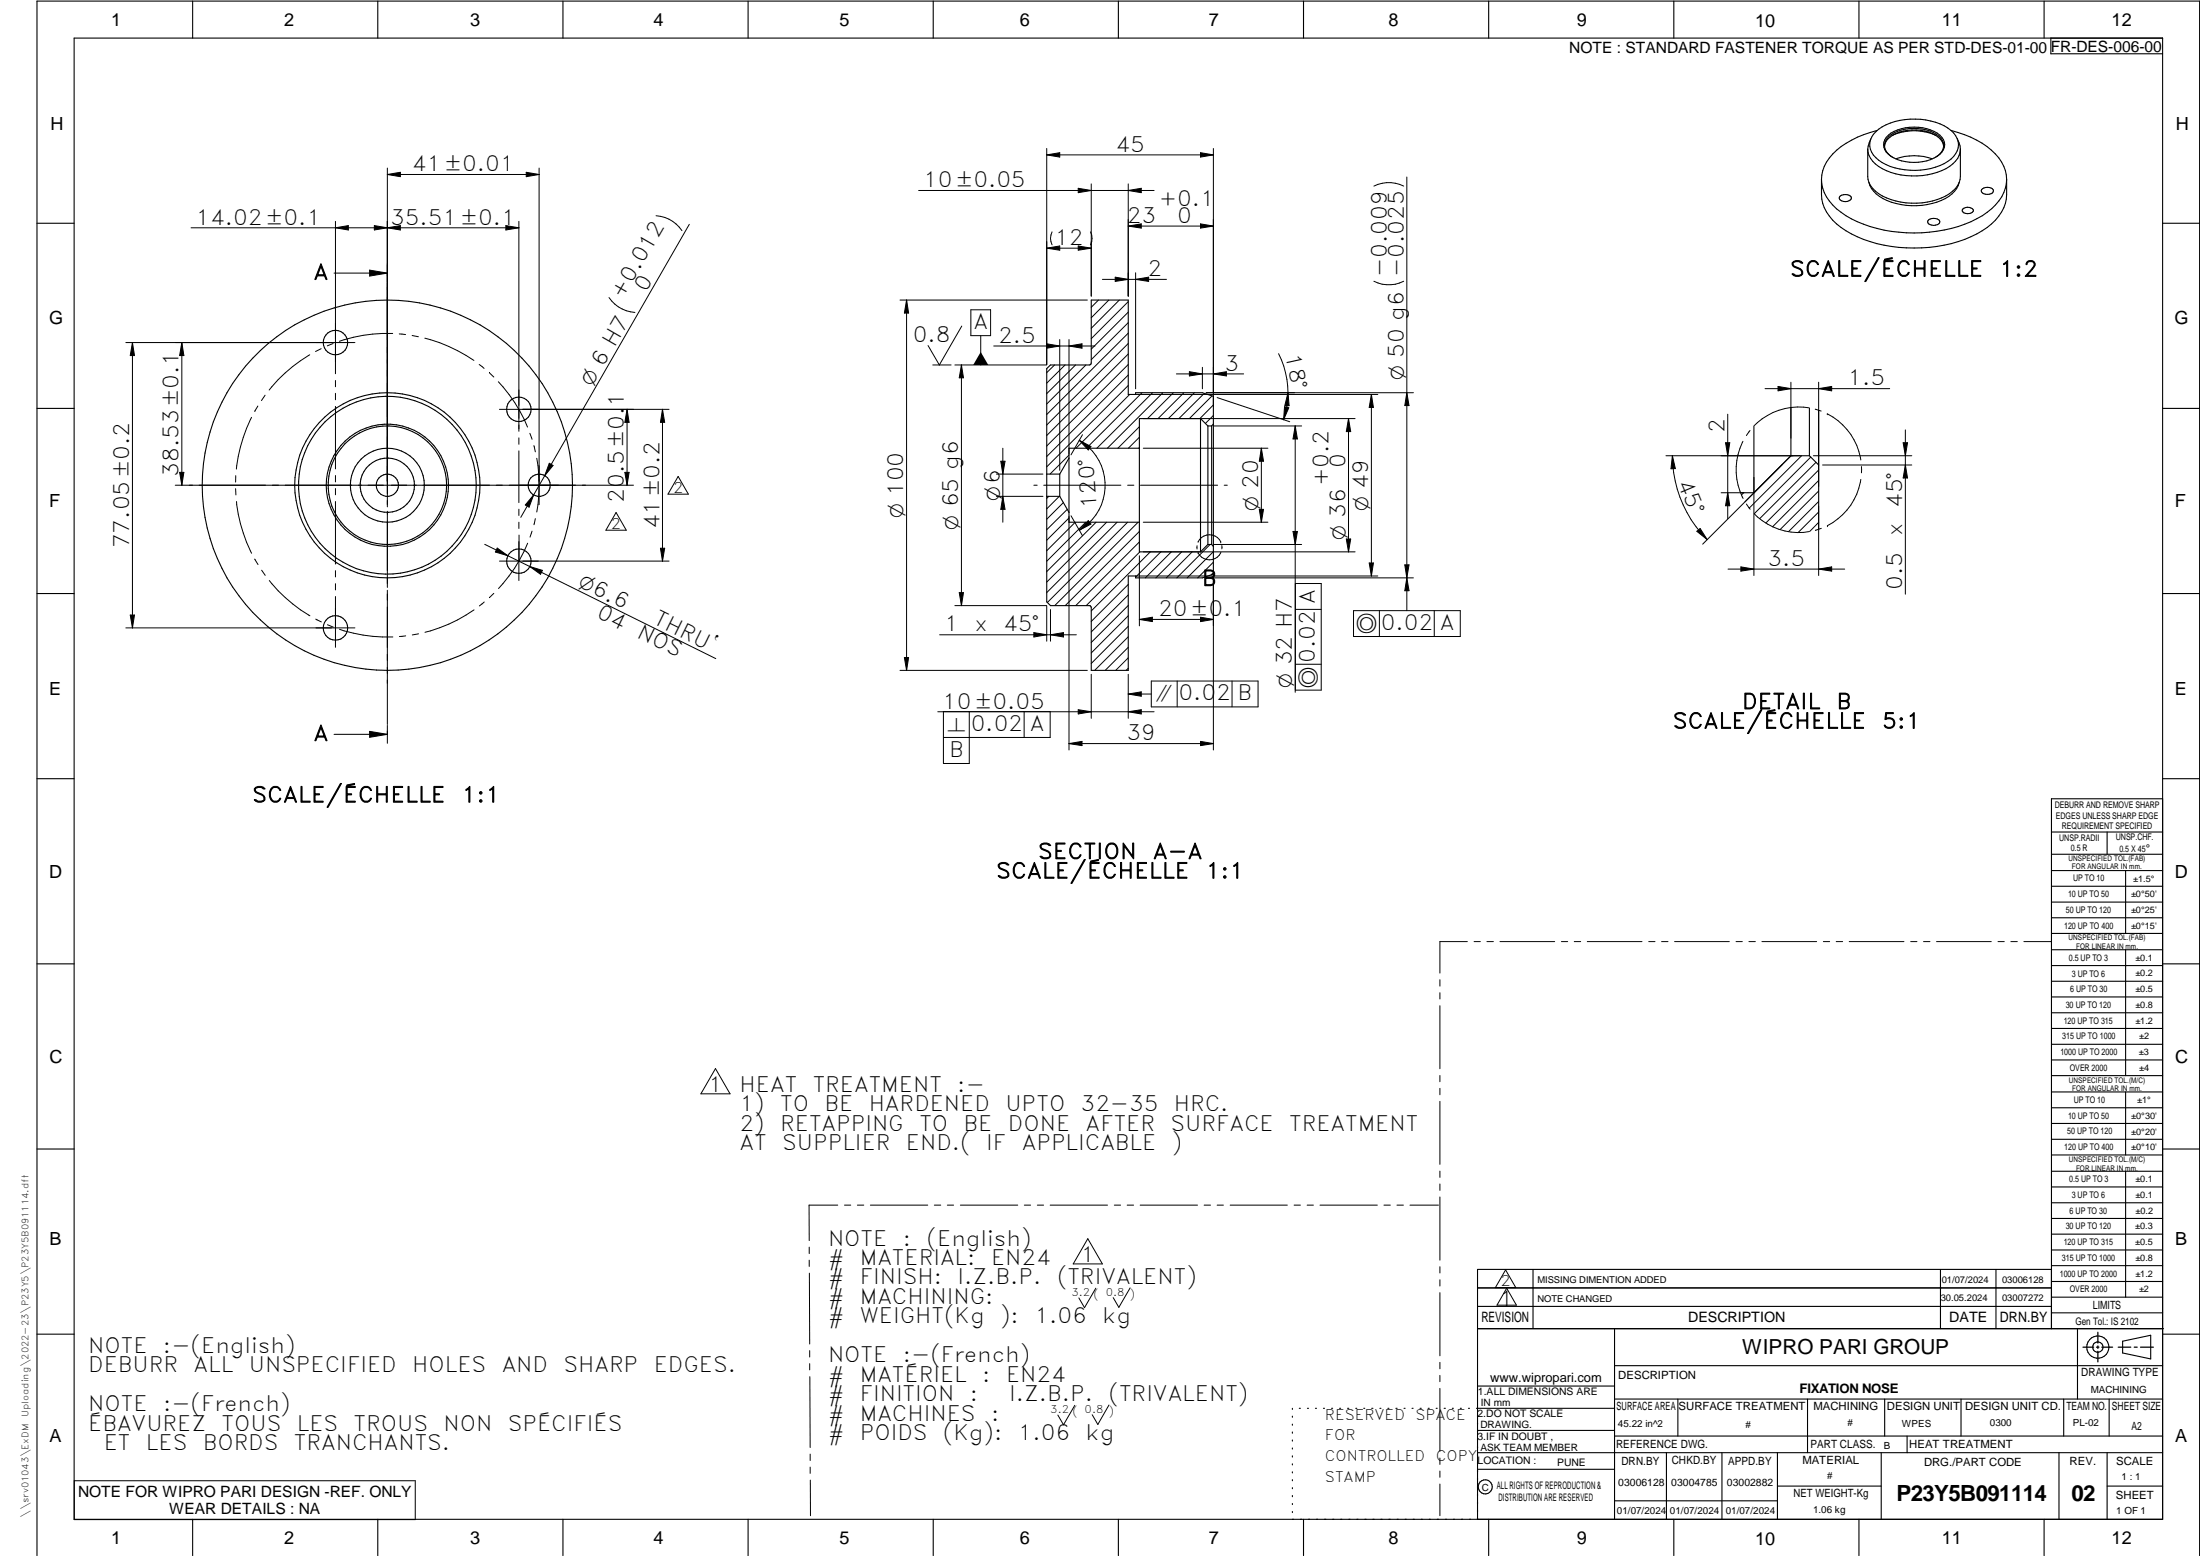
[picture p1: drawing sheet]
<svg xmlns="http://www.w3.org/2000/svg" width="594mm" height="420mm" viewBox="0 0 594 420" stroke-linecap="round" stroke-linejoin="round" font-family="sans-serif">
<g fill="none" stroke="#000" stroke-width=".3">
<path d="M20 10.3h564v400h-564zM52 .3v10M102 .3v10M152 .3v10M202 .3v10M252 .3v10M302 .3v10M352 .3v10M402 .3v10M452 .3v10M502 .3v10M552 .3v10"/>
<path d="M553.8 10.3v4.2h30.2M505.2 37.5l-.8 2.8M506.6 35.6a16.3 16.3 0 0 1 13.4-3.2 11.6 11.6 0 0 1 8.1 4.3 4.6 4.6 0 0 1-1.3 6.3 17.9 17.9 0 0 1-19.5 .3 4.7 4.7 0 0 1-.7-7.7zM506.9 35.2a22.2 22.2 0 0 0-13.7 8.6 9.2 9.2 0 0 0-1.3 4.7M508.9 39.5a4.5 4.5 0 0 1 3.1-3.5 11.6 11.6 0 0 1 12 1.5l.7 1.3 .1 .7M508.9 39.5a3.8 3.8 0 0 0 2.2 3M508.9 39.5a4.4 4.4 0 0 1 3.5-4 12.2 12.2 0 0 1 11.2 1.2 3.1 3.1 0 0 1-.2 5.3l-.8 .5M509.9 36.5a12.2 12.2 0 0 1 13.9 0 3.3 3.3 0 0 1-.7 5.7 12.3 12.3 0 0 1-13.2-.5 3.2 3.2 0 0 1 0-5.2zM510.9 36.6a14.2 14.2 0 0 1 12 0M526.9 35.2a24.2 24.2 0 0 1 12.8 7.4 9.2 9.2 0 0 1-.8 12.7 26.9 26.9 0 0 1-15.9 7.1 37.8 37.8 0 0 1-24.5-4.1 12.4 12.4 0 0 1-6.6-9.8M528.5 37.5l.5 1.1M529 38.6a5.2 5.2 0 0 1-2.5 6.3 19.1 19.1 0 0 1-19.2 .1 5.9 5.9 0 0 1-2.9-4.7"/>
<path d="M491.9 48.5a13.5 13.5 0 0 0 1.3 8.7 20 20 0 0 0 11.8 8 40.1 40.1 0 0 0 28.8-2 13.9 13.9 0 0 0 8-9.4l.1-5.3M496.9 52.9a2.05 2.05 0 0 1 3.1 .6 1.89 1.89 0 0 1-3.4 0zM504.4 40.3v7.4l.3 1.6M504.7 49.3a8.4 8.4 0 0 0 6 5.3 18.9 18.9 0 0 0 15.5-1.6 6.7 6.7 0 0 0 2.8-3.7M511.9 42.9a14.8 14.8 0 0 1 9.9 0M520.8 59.4a2.05 2.05 0 0 1 3 .5 1.89 1.89 0 0 1-3.3 0zM529 49.3a10.1 10.1 0 0 1-7.2 5 19 19 0 0 1-14.5-2 7.4 7.4 0 0 1-2.6-3M529.4 40.3v7.4l-.4 1.6M530 56.4a1.86 1.86 0 0 1 2.9 .5 1.83 1.83 0 0 1-3 .1zM535.3 51a2.01 2.01 0 0 1 3 .5 1.94 1.94 0 0 1-3.2 .3v-.6zM10 60.3h10M584 60.3h10"/>
<path d="M294.7 81h10v25.5h2v-.5h18l3 1v48l-3 1h-18v-.5h-2v25.5h-10v-17l-.3-.4-10.7-.1-1-1v-63l1-.9h10.5l.4-.3zM10 110.3h10M324.2 113v36M324.2 113h-16.5v36h16.5M324.2 113l2 2M326.2 115v32M326.2 115h1M327.2 115v32M327.7 114.5l-.5 .5M473.6 115v18.1M483.6 110v13.1M488.6 110.2v12.9"/>
<path d="M491.1 110.8v32.1M584 110.3h10M282.7 134h3.5M282.7 128h3.5M286.2 128v6M286.2 134l2.5 4.3M288.7 123.7l-2.5 4.3M307.7 121h-19v20h19M470 133.1h3.6M483.6 123.1h5M483.6 123.1l-10 10M488.6 123.1l2.5 2.5"/>
<path d="M326.2 147l-2 2M326.2 147h1M327.2 147l.5 .5M10 160.3h10M584 160.3h10M10 210.3h10M584 215.7h-30v143.1M584 210.3h10M554 224.7h30M554 230.7h30M554 235.1h30M554 239.3h30"/>
<path d="M569 224.7v6M574 235.1v17M554 243.6h30M554 247.8h30M554 252.1h30M554 256.5h30M574 256.5v33.9M10 260.3h10M554 260.7h30M554 265h30M554 269.2h30M554 273.5h30"/>
<path d="M554 277.7h30M584 260.3h10M554 282h30M554 286.2h30M554 290.4h30M554 294.9h30M554 299.1h30M574 294.9v17M10 310.3h10M554 303.4h30M554 307.6h30M554 311.9h30"/>
<path d="M554 316.3h30M574 316.3v34M584 310.3h10M554 320.5h30M554 324.8h30M554 329h30M554 333.2h30M554 337.5h30M399 358.8h185.2M399 352.8h155M399 347.8h155M414 342.8v16"/>
<path d="M436 358.8v51.5M524 342.8v16M539 342.8v16M554 341.8h30M554 346h30M554 350.3h30M554 354.5h30M554 342.8h-155v67.5M561 358.8v19M10 360.3h10M399 374.3h37M436 377.8h148"/>
<path d="M453.1 377.8v10M488.1 377.8v14.5M508.9 377.8v10M529.5 377.8v10M557.3 377.8v10M569.5 377.8v10M573.2 362.2l7.6-1.6v6.3l-7.6-1.6zM584 368.8h-148M584 360.3h10M349 380.3v.3M349 382.4v.3M349 384.6v.3"/>
<path d="M349 386.7v.3M349 388.8v.3M349 391v.3M349 393.1v.3M349 395.3v.3M349 397.4v.3M349 399.5v.3M350.9 380.3h.2M353.1 380.3h.2M355.2 380.3h.3M357.4 380.3h.3M359.6 380.3h.3"/>
<path d="M361.7 380.3h.3M363.9 380.3h.3M366.1 380.3h.3M368.3 380.3h.2M370.4 380.3h.3M372.6 380.3h.3M374.8 380.3h.3M376.9 380.3h.4M379.1 380.3h.3M381.3 380.3h.3M383.4 380.3h.4M385.6 380.3h.3"/>
<path d="M387.8 380.3h.3M390 380.3h.3M392.2 380.3h.3M394.3 380.3h.3M396.5 380.3h.3M398.7 380.3h37.3M399 396.7h37M399 392.3h185M399 386.2h37M436 387.8h148M450 392.3v18M465 392.3v18"/>
<path d="M480 392.3v18M508 392.3v18M515 387.8v4.5M556 392.3v18M569 392.3v18M52 410.3v9.7M102 410.3v9.7M152 410.3v9.7M202 410.3v9.7M252 410.3v9.7M302 410.3v9.7M349 401.7v.3"/>
<path d="M349 403.8v.4M349 406v.3M349 408.1v.3M352 410.3v9.7M402 410.3v9.7M436 405.3h44M452 410.3v9.7M480 401.3h28M502 410.3v9.7M552 410.3v9.7M569 401.3h15M10 420v-419.7h584v419.7"/>
<circle cx="90.6" cy="92.5" r="3.3"/>
<circle cx="140.1" cy="110.5" r="3.3"/>
<circle cx="104.6" cy="131" r="50"/>
<circle cx="104.6" cy="131" r="10"/>
<circle cx="104.6" cy="131" r="7.3"/>
<circle cx="104.6" cy="131" r="16"/>
<circle cx="104.6" cy="131" r="16.5"/>
<circle cx="104.6" cy="131" r="24"/>
<circle cx="104.6" cy="131" r="25"/>
<circle cx="104.6" cy="131" r="2.99"/>
<circle cx="145.6" cy="131" r="3"/>
<circle cx="140.1" cy="151.5" r="3.3"/>
<circle cx="90.6" cy="169.6" r="3.3"/>
<circle cx="566.5" cy="363.7" r="1.39"/>
<circle cx="566.5" cy="363.8" r="3"/>
<circle cx="401.1" cy="401.5" r="1.9"/>
</g>
<g fill="none" stroke="#000" stroke-width=".27">
<path d="M90.6 59.8v41.1M104.6 47.1l3.5-.6v1.2zM104.6 45.4v91.5M104.6 47.1h41M140.1 59.8v56.7M142.1 46.5l3.5 .6-3.5 .6zM145.6 45.4v90.9M177.2 58.3a9.1 9.1 0 0 1 6.9 4M248.1 51.4h63.6M282.7 40.1v58.4M282.7 41.8h45M282.7 41.8l3.5-.6v1.2z"/>
<path d="M291.2 50.8l3.5 .6-3.5 .6zM294.7 49.7v30.3M304.7 51.4l3.5-.6v1.2zM304.7 49.7v30.3M324.2 41.2l3.5 .6-3.5 .6zM327.7 40.1v69.6M379 50.2a9 9 0 0 0-8 0M379.9 47.8v117.1M51.6 61.5h88.5M90.2 73.7h14.4M90.6 61.5l3.5-.6v1.2zM99.8 72.9l4.8 .8-4.8 .8z"/>
<path d="M101.1 60.9l7 1.2v-1.2l-7 1.2zM136.6 60.9l3.5 .6-3.5 .6zM186.1 60.6l-45.5 79.1M282.7 67h12M282.7 67l3.5-.6v1.2zM284.1 62.6a3.9 3.9 0 0 0 0 3.5M291.2 66.4l3.5 .6-3.5 .6zM294.5 62.6a3.9 3.9 0 0 1 0 3.5M297.7 75.4h17.3M301.2 74.8l3.5 .6-3.5 .6zM304.7 61l3.5-.5v1.1zM304.7 61h23"/>
<path d="M306.7 75.4l3.5-.6v1.2zM306.7 73.7v31.3M324.2 60.5l3.5 .5-3.5 .6zM379 75.9a9 9 0 0 1-8 0M34 92.5h61.8M35.8 92.5l.5 3.5h-1.1zM35.8 92.5v77M49.1 92.5v38.5M49.1 92.5l.6 3.5h-1.2zM83.6 95.8a40 40 0 0 0-10.9 9.5M86.7 94.1l-1.5 .8M90 92.8l-1.6 .6"/>
<path d="M106 90h-.1a39.8 39.8 0 0 0-14.3 2.2M107.8 90.2l1.7 .1M111.3 90.6l1.7 .3M114.7 91.3a42 42 0 0 1 13.3 6M129.4 98.4l1.3 1.1M164.5 80.3a9.1 9.1 0 0 0 6.9 4.1M243 81h50.6M244.8 81v100M244.8 81l.6 3.5h-1.2zM251.9 98.6h4.9M257.8 98.6h24.8M259.6 98.6v64.9"/>
<path d="M259.6 98.6l.6 3.4h-1.2zM259.7 88.1l-6 10.5-3.1-5.3M262.2 83.7h5.3v6.9h-5.3zM264.8 90.6v8M268.3 93.4h27.4M282.7 92.8l3.5 .6-3.5 .6M284.8 98.6l-2.1 2M286.2 91.7v35.3M287.6 98.6l-4.9 4.9M288.7 91.7v30.9M288.7 93.4l3.5-.6v1.2zM290.4 98.6l-7.7 7.7"/>
<path d="M293.2 98.6l-10.5 10.5M296.6 81l-1.9 2M299.4 81l-4.7 4.8M302.3 81l-7.6 7.6M304.7 81.4l-10 10M304.7 84.3l-10 10M304.7 87.1l-10 10M304.7 90l-22 21.9M304.7 92.8l-22 22M304.7 95.6l-22 22M304.7 98.4l-22 22M324.7 99.2v5.8"/>
<path d="M345.3 95.5a24.4 24.4 0 0 1 2.5 10.5M67.9 112.7a41.1 41.1 0 0 0-4.1 14M69.6 109.6l-.8 1.5M71.6 106.7l-1 1.5M90.6 102.7v1.7M90.6 106.2v1.7M90.6 109.7v16.9M132.2 100.7l1.1 1.1M134.6 103.1a39.3 39.3 0 0 1 7.8 12.2M140.1 118.2v1.8M143.1 117l.6 1.6M169.3 110.5l.6 3.5h-1.2z"/>
<path d="M169.3 110.5v20.5M178.9 110.5l.6 3.5h-1.2zM178.9 110.5v41M180.7 110.5h-45.8M291.5 118.9l3.1 1.7-.7 .9zM291.5 118.9a14 14 0 0 1 0 24.3M292.3 117.4l-3.1 5.4M304.7 104.1l-22 22M304.7 101.3l-22 22M305 106.5l-14.4 14.5M306.7 106.5h65.4M307.7 118.1l-3 2.9"/>
<path d="M307.7 115.2l-5.8 5.8M308.4 106l-15 15M308.7 113h57.2M311.2 106l-15 15M314 106l-15 15M316.9 106l-7 7M317.7 101h18.1M319.7 106l-7 7M321.2 100.4l3.5 .6-3.5 .5zM322.5 106l-7 7M325.2 106.2l-6.9 6.8M327.3 106.9l-6.1 6.1"/>
<path d="M327.7 109.3l-3.7 3.7M327.7 112.2l-2.2 2.1M327.7 101l3.5-.6v1.1zM327.7 115h23.8M328.7 107.4l19.6 6.5M346.9 109.8l1.1 .3-1.4 3.2zM347.8 106a22.9 22.9 0 0 1-1.2 7.3M347.8 106l.3 3.6-1.1-.1zM349.8 115l.5 3.5h-1.1zM349.8 115v71.9M364.1 113l.6 3.5h-1.1zM364.1 113v36"/>
<path d="M370.3 106.5l.6 3.5h-1.2zM370.3 106.5v49M379.9 106l.6 3.5h-1.2zM381.7 106h-56M466 119.5h1.1l-.6 3.6zM466.5 111.8v28.3M470.7 119.2a16.9 16.9 0 0 0 0 15.4M472.6 116.2l-1 1.4M476.6 104.9h33.7M480.1 104.4l3.5 .5-3.5 .6zM483.6 103.2v15.1M488.4 110.1a16.9 16.9 0 0 0-14.7 4.8"/>
<path d="M490.2 110.5l1.6 .5M491.1 104.9l3.5-.5v1.1zM491.1 103.2v28.1M493.4 111.7h.1M493.5 111.8a16.8 16.8 0 0 1 9 12.4M513.9 119.5h1.2l-.6 3.6zM514.5 116.1v44.3M47.3 131h123.8M48.5 127.6h1.2l-.6 3.4zM63.6 132l.1 1.6M63.7 128.4l-.1 1.8M63.9 135.4a39.2 39.2 0 0 0 4 14"/>
<path d="M90.6 128.4v1.7M90.6 131.9v1.7M90.6 135.4v16.9M104.6 138v20.6M140.1 121.8v13.9M140.1 137.5v1.7M144.1 133.6l-1.2 3.3-1-.5zM144.2 120.3l.4 1.7M144.9 123.7a41.8 41.8 0 0 1 0 14.6M148.3 125.1l1 .6-2.2 2.7zM166.4 138.4l2.7 4.8h-5.5zM168.7 127.6h1.2l-.6 3.4z"/>
<path d="M183.1 128.7l2.8 4.7h-5.5zM269.1 134h12.5M269.1 128h12.5M270.2 124.5h1.2l-.6 3.5zM270.8 121v20M270.8 134l.6 3.5h-1.2zM279.2 131h.9M281.8 131h20.9M283.2 134l-.5 .6M286 134l-3.3 3.4M287.1 135.7l-4.4 4.5M288.2 137.5l-5.5 5.5"/>
<path d="M288.7 122.9l-5.2 5.1M288.7 139.9l-6 6M288.7 139.4v63.1M289.2 139.3l3.1 5.4M304.5 131h1.7M307.7 120.9l-.2 .1M308 131h20.8M308.7 121h33.7M330.6 131h.8M340.1 137.5h1.1l-.6 3.5zM340.6 121v20M340.6 121l.6 3.5h-1.1z"/>
<path d="M449.9 123.1h36.2M451.6 123.1a32.2 32.2 0 0 0 9.4 22.6M451.6 123.1l.8 3.4-1.2 .1zM464.8 133.1h6.2M466.5 133.1l.6 3.5h-1.1zM470.8 133.1l-.5 .5M471.6 136.1l1 1.4M473.6 128.9v26.5M473.8 138.8a16.6 16.6 0 0 0 14.6 4.8M483.7 123.1l-23.9 23.8M486.5 123.1l-14.2 14.1M489 123.4l-15.3 15.3"/>
<path d="M489.7 123.1h26.5M490.4 124.8l-15.2 15.2M491.1 138.3l-5.5 5.5M491.1 126.9l-14.3 14.3M491.1 135.4l-8.1 8.2M491.1 129.8l-12.4 12.4M491.1 132.6l-10.4 10.4M491.1 136.6v18.8M492.2 125.6h24M502.5 129.5a16.8 16.8 0 0 1-9 12.4M502.7 126v1.7M514.5 125.6l.6 3.5h-1.2z"/>
<path d="M68.8 151l.9 1.4M70.6 154l1 1.4M72.7 156.8a40.1 40.1 0 0 0 11 9.5M90.6 154.1v1.7M90.6 157.6v1.7M104.6 159.4v36.2M130.9 147l62.4 30.8M134.3 148l2.9 2.1-3.4-1zM134.9 151.5h45.8M140.1 141v1.7M140.2 144.5l-.1 12.3M142.5 146.7a38.7 38.7 0 0 1-7.9 12.2"/>
<path d="M143.1 153l3.4 1-.5 1.1zM143.7 143.4l-.6 1.6M144.6 140l-.4 1.7M178.3 148h1.2l-.6 3.5zM290.4 141l-7.7 7.7M293.2 141l-10.5 10.6M293.9 140.6l.7 .9-3.1 1.7zM296 141l-13.3 13.3M298.8 141l-16.1 16.2M301.7 141l-19 19M304.5 141l-21.7 21.7M304.7 157.8l-10 10"/>
<path d="M306.7 155.5h65.4M307.3 141l-22.5 22.5M307.7 143.5l-20.1 20M307.7 146.3l-17.2 17.2M307.7 150.1v18.9M307.8 149l-14.5 14.5M308.7 141h33.7M308.7 149h57.2M310.6 149l-15.9 16M313.5 149l-6.8 6.8M316.3 149l-7 7M319.1 149l-7 7"/>
<path d="M321.9 149l-6.9 7M323.3 147.4v.9M323.5 149.3h.1M325.7 156h56M326.8 147l-9 9M327.7 151.8l-4.3 4.2M327.7 154.6l-.6 .6M327.7 149l-7.1 7M327.7 156.1v46.4M327.7 147h23.8M329.6 146.3a3.4 3.4 0 0 0-3.1-1.9 3.4 3.4 0 0 0-3 2M329.6 146.3h.1"/>
<path d="M329.7 149.2a3.4 3.4 0 0 1-3.1 2 3.4 3.4 0 0 1-3.1-1.9M329.9 147.3v.9M349.2 143.5h1.1l-.5 3.5zM349.8 157.6h7v28.8h-7M363.6 145.5h1.1l-.6 3.5zM369.7 152h1.2l-.6 3.5zM379.3 152.5h1.2l-.6 3.5zM379.9 156l.6 3.5h-1.2zM458.2 143.5l.9-.8 1.9 3zM466.6 153.7h31.5M470.1 153.1l3.5 .6-3.5 .5zM491.1 153.7l3.5-.6v1.1z"/>
<path d="M491.1 141.1l-2.5 2.5M491.8 142.7l-1.6 .5M493.5 141.9h.1M35.2 166.1h1.1l-.5 3.4zM85.3 167.2l1.5 .7M88.4 168.7l1.6 .6M90.6 161.1v13.7M91.7 169.9a40.9 40.9 0 0 0 14.4 2.1M95.8 169.5h-61.8M109.6 171.7l-1.7 .2M113 171.2l-1.7 .2M128 164.7a39.6 39.6 0 0 1-13.2 6"/>
<path d="M130.8 162.6l-1.4 1M133.3 160.2l-1.1 1.2M244.2 177.5h1.2l-.6 3.5zM253.7 171.4h37M257.8 163.5h24.8M259 160h1.2l-.6 3.5zM279.2 170.8l3.5 .6-3.5 .6zM282.7 163.6v9.5M283.7 171.4l3.5-.6v1.2zM283.7 164.6v8.5M304.7 177.6l-3.4 3.4M304.7 174.8l-6.3 6.2"/>
<path d="M304.7 160.7l-10 9.9M304.7 163.5l-10 10M304.7 166.3l-10 10M304.7 169.1l-10 10.1M304.7 172l-9.1 9M307.7 167.3h20M307.7 167.3l3.5-.6v1.2zM324.2 166.7l3.5 .6-3.5 .6zM349.8 179.4h7M349.8 164.5h7M365.5 164.9h28.8v7h-28.8zM372.5 164.9v7"/>
<path d="M387.3 164.9v7M90.2 198.3h14.4M99.8 197.5l4.8 .8-4.8 .8zM104.6 195.9v4.8M243 181h50.6M253.2 192.2h58.5M261.7 192.2v14h-6.9v-14h28.8v6.9h-28.8M276.6 192.2v6.9M291.2 191.6l3.5 .6-3.5 .6zM294.7 182.1v11.9M304.7 180.5l-.6 .5M304.7 187.4h6.2"/>
<path d="M304.7 187.4l3.5-.6v1.2zM304.7 192.2l3.5-.6v1.2zM304.7 182.1v11.9M310.9 183.9h28.8v7h-28.8zM317.9 183.9v7M332.7 183.9v7M288.7 200.8l3.5-.6v1.1zM288.7 200.8h39M324.2 200.2l3.5 .6-3.5 .5zM396.2 254.3h-7.4v8.5M398.1 254.3h1.6M401.5 254.3h1.8"/>
<path d="M405 254.3h14.8M421.6 254.3h1.7M425.1 254.3h1.7M428.6 254.3h14.8M445.2 254.3h1.7M448.7 254.3h1.7M452.2 254.3h14.8M468.8 254.3h1.7M472.3 254.3h1.7M475.8 254.3h14.8M492.4 254.3h1.7M495.8 254.3h1.8"/>
<path d="M499.4 254.3h14.7M516 254.3h1.6M519.4 254.3h1.8M522.9 254.3h14.8M539.5 254.3h1.7M543 254.3h1.7M546.5 254.3h7.4M388.8 264.5v1.8M388.8 268.1v1.6M388.8 271.6v17M193.2 288.5l3.9 6.9h-7.8zM388.8 290.4v1.7"/>
<path d="M388.8 293.9v1.7M388.8 297.4v17M388.8 316.2v1.7M388.8 319.7v1.7M218.5 336.8v1.7M226.2 325.4h-7.7v9.6M228 325.4h1.7M231.5 325.4h1.7M235 325.4h15.5M252.3 325.4h1.7M255.8 325.4h1.7M259.3 325.4h15.5"/>
<path d="M276.6 325.4h1.7M280.1 325.4h1.7M283.6 325.4h15.5M293.7 334.5l4 6.8h-7.9zM300.9 325.4h1.7M304.4 325.4h1.7M307.9 325.4h15.5M325.2 325.4h1.7M328.7 325.4h1.7M332.2 325.4h15.4M349.5 325.4h1.6M353 325.4h1.7"/>
<path d="M356.4 325.4h15.5M373.7 325.4h1.7M377.2 325.4h1.8M380.7 325.4h7.7M388.8 323.2v17.1M218.5 340.3v1.7M218.6 343.8v19.1M295.9 347.9l-3 5.2-1.6-2.6M305.2 347.8l-3.1 5.2-1.5-2.6M388.8 342.1v1.6M388.8 345.6v1.7M388.8 349v17.1"/>
<path d="M406.6 342.9l2.7 4.8h-5.5zM406.9 347.9l2.6 4.5h-5.3zM218.6 364.7v1.7M218.6 368.2v1.7M218.7 371.7l.1 19.2M290.2 379.5l-3 5.2-1.5-2.6M299.5 379.4l-3 5.2-1.6-2.6M388.8 367.9v1.7M388.8 371.4v1.7M388.8 374.9v17M20.1 399.8h92v10.5h-92zM218.8 392.6v1.8"/>
<path d="M218.8 396.2v1.6M218.8 399.7l.1 9.6M388.8 393.7v1.7M388.8 397.2v1.7M388.8 400.7v8.6"/>
</g>
<path d="M566.5 359.7v3M562.5 363.8h2.9M566.1 363.8h.7M566.5 363.4v.7M566.5 364.9v2.8M567.6 363.8h2.9M572 363.8h3.4M576.3 363.8h.8M578 363.8h3.5" fill="none" stroke="#000" stroke-width=".34"/>
<g fill="#000">
<path d="M104.6 47.1l3.5-.6v1.2zM142.1 46.5l3.5 .6-3.5 .6zM282.7 41.8l3.5-.6v1.2zM291.2 50.8l3.5 .6-3.5 .6zM304.7 51.4l3.5-.6v1.2zM324.2 41.2l3.5 .6-3.5 .6zM90.6 61.5l3.5-.6v1.2zM99.8 72.9l4.8 .8-4.8 .8zM101.1 60.9l3.5 .6-3.5 .6zM104.6 61.5l3.5-.6v1.2zM136.6 60.9l3.5 .6-3.5 .6zM282.7 67l3.5-.6v1.2z"/>
<path d="M291.2 66.4l3.5 .6-3.5 .6zM301.2 74.8l3.5 .6-3.5 .6zM304.7 61l3.5-.5v1.1zM306.7 75.4l3.5-.6v1.2zM324.2 60.5l3.5 .5-3.5 .6zM35.8 92.5l.5 3.5h-1.1zM49.1 92.5l.6 3.5h-1.2zM244.8 81l.6 3.5h-1.2zM264.8 95l2.1 3.6h-4.1zM282.7 92.8l3.5 .6-3.5 .6zM288.7 93.4l3.5-.6v1.2zM169.3 110.5l.6 3.5h-1.2z"/>
<path d="M178.9 110.5l.6 3.5h-1.2zM259.6 98.6l.6 3.4h-1.2zM321.2 100.4l3.5 .6-3.5 .5zM327.7 101l3.5-.6v1.1zM347.8 106l.3 3.6-1.1-.1zM346.9 109.8l1.1 .3-1.4 3.2zM349.8 115l.5 3.5h-1.1zM364.1 113l.6 3.5h-1.1zM370.3 106.5l.6 3.5h-1.2zM379.9 106l.6 3.5h-1.2zM466 119.5h1.1l-.6 3.6zM480.1 104.4l3.5 .5-3.5 .6z"/>
<path d="M491.1 104.9l3.5-.5v1.1zM513.9 119.5h1.2l-.6 3.6zM48.5 127.6h1.2l-.6 3.4zM144.1 133.6l-1.2 3.3-1-.5zM148.3 125.1l1 .6-2.2 2.7zM168.7 127.6h1.2l-.6 3.4zM270.8 134l.6 3.5h-1.2zM270.2 124.5h1.2l-.6 3.5zM291.5 118.9l3.1 1.7-.7 .9zM340.6 121l.6 3.5h-1.1zM340.1 137.5h1.1l-.6 3.5zM451.6 123.1l.8 3.4-1.2 .1z"/>
<path d="M466.5 133.1l.6 3.5h-1.1zM514.5 125.6l.6 3.5h-1.2zM134.3 148l2.9 2.1-3.4-1zM143.1 153l3.4 1-.5 1.1zM178.3 148h1.2l-.6 3.5zM293.9 140.6l.7 .9-3.1 1.7zM349.2 143.5h1.1l-.5 3.5zM363.6 145.5h1.1l-.6 3.5zM369.7 152h1.2l-.6 3.5zM379.3 152.5h1.2l-.6 3.5zM379.9 156l.6 3.5h-1.2zM458.2 143.5l.9-.8 1.9 3z"/>
<path d="M470.1 153.1l3.5 .6-3.5 .5zM491.1 153.7l3.5-.6v1.1zM35.2 166.1h1.1l-.5 3.4zM244.2 177.5h1.2l-.6 3.5zM259 160h1.2l-.6 3.5zM279.2 170.8l3.5 .6-3.5 .6zM283.7 171.4l3.5-.6v1.2zM307.7 167.3l3.5-.6v1.2zM324.2 166.7l3.5 .6-3.5 .6zM99.8 197.5l4.8 .8-4.8 .8zM291.2 191.6l3.5 .6-3.5 .6zM304.7 192.2l3.5-.6v1.2z"/>
<path d="M304.7 187.4l3.5-.6v1.2zM288.7 200.8l3.5-.6v1.1zM324.2 200.2l3.5 .6-3.5 .5z"/>
</g>
<g font-size="6">
<text x="512.1" y="405.2">P23Y5B091114</text>
<text x="559.4" y="405.2">02</text>
</g>
<g font-size="5.7">
<text x="301.2" y="40.9">45</text>
<text x="111.2" y="46.2">41±0.01</text>
<text x="249.3" y="50.5">10±0.05</text>
<text x="312.9" y="55.6">+0.1</text>
<text x="52.8" y="60.7">14.02±0.1</text>
<text x="105.4" y="60.7">35.51±0.1</text>
<text x="304.3" y="60.2">23</text>
<text x="317.9" y="60.2">0</text>
<text x="284.7" y="66.1">12</text>
<text x="84.7" y="75.5">A</text>
<text x="309.8" y="74.5">2</text>
<text x="374.5" y="74.8" transform="rotate(-90 374.5 74.8)">-0.009</text>
<text x="483.4" y="74.6">SCALE/ÉCHELLE</text>
<text x="539.9" y="74.6">1:2</text>
<text x="168.1" y="81" transform="rotate(-60 168.1 81)">+0.012</text>
<text x="174.5" y="79" transform="rotate(-60 174.5 79)">0</text>
<text x="262.8" y="88.9">A</text>
<text x="246.5" y="92.4">0.8</text>
<text x="269.6" y="92.5">2.5</text>
<text x="347" y="95.9" transform="rotate(78 347 95.9)">18°</text>
<text x="330.7" y="100.1">3</text>
<text x="498.9" y="104.1">1.5</text>
<text x="465.7" y="117" transform="rotate(-90 465.7 117)">2</text>
<text x="48.2" y="128.7" transform="rotate(-90 48.2 128.7)">38.53±0.1</text>
<text x="358.7" y="131.2" transform="rotate(-90 358.7 131.2)">+0.2</text>
<text x="363.3" y="126.3" transform="rotate(-90 363.3 126.3)">0</text>
<text x="452.9" y="130.3" transform="rotate(67 452.9 130.3)">45°</text>
<text x="168.4" y="135.8" transform="rotate(-90 168.4 135.8)">20.5±0.1</text>
<text x="296.2" y="137.3" transform="rotate(-94 296.2 137.3)">120°</text>
<text x="513.6" y="137.1" transform="rotate(-90 513.6 137.1)">45°</text>
<text x="178" y="142.9" transform="rotate(-90 178 142.9)">41±0.2</text>
<text x="34.9" y="148" transform="rotate(-90 34.9 148)">77.05±0.2</text>
<text x="513.6" y="144.9" transform="rotate(-90 513.6 144.9)">x</text>
<text x="477.3" y="152.8">3.5</text>
<text x="324.6" y="158.2">B</text>
<text x="513.6" y="159.2" transform="rotate(-90 513.6 159.2)">0.5</text>
<text x="160.8" y="166.7" transform="rotate(26 160.8 166.7)">04</text>
<text x="312.8" y="166.4">20±0.1</text>
<text x="171.7" y="172" transform="rotate(26 171.7 172)">NOS</text>
<text x="176.1" y="168.4" transform="rotate(26 176.1 168.4)">THRU`</text>
<text x="255" y="170.5">1</text>
<text x="263.1" y="170.5">x</text>
<text x="270.9" y="170.5">45°</text>
<text x="372.9" y="170.1">0.02 A</text>
<text x="355" y="179" transform="rotate(-90 355 179)">0.02 A</text>
<text x="254.5" y="191.3">10±0.05</text>
<text x="318.3" y="189.1">0.02 B</text>
<text x="470.4" y="191.4">DETAIL</text>
<text x="495.9" y="191.4">B</text>
<text x="262.1" y="197.4">0.02 A</text>
<text x="451.7" y="196.7">SCALE/ÉCHELLE</text>
<text x="508.2" y="196.7">5:1</text>
<text x="84.7" y="200">A</text>
<text x="304.2" y="199.9">39</text>
<text x="256.3" y="204.4">B</text>
<text x="68.1" y="216.6">SCALE/ÉCHELLE</text>
<text x="124.6" y="216.6">1:1</text>
<text x="280.3" y="231.9">SECTION</text>
<text x="311.3" y="231.9">A-A</text>
<text x="269" y="237.2">SCALE/ÉCHELLE</text>
<text x="325.6" y="237.2">1:1</text>
<text x="191.2" y="294.8">1</text>
<text x="199.7" y="294.8">HEAT</text>
<text x="219.5" y="294.8">TREATMENT</text>
<text x="258.5" y="294.8">:-</text>
<text x="199.7" y="300">1)</text>
<text x="199.7" y="305.3">2)</text>
<text x="210.7" y="300">TO</text>
<text x="210.7" y="305.3">RETAPPING</text>
<text x="222.6" y="300">BE</text>
<text x="234.6" y="300">HARDENED</text>
<text x="248.3" y="305.3">TO</text>
<text x="260.2" y="305.3">BE</text>
<text x="271.5" y="300">UPTO</text>
<text x="272.2" y="305.3">DONE</text>
<text x="291.8" y="300">32-35</text>
<text x="293.2" y="305.3">AFTER</text>
<text x="316.1" y="305.3">SURFACE</text>
<text x="317" y="300">HRC.</text>
<text x="348.2" y="305.3">TREATMENT</text>
<text x="199.7" y="310.5">AT</text>
<text x="211.2" y="310.5">SUPPLIER</text>
<text x="244.6" y="310.5">END.(</text>
<text x="266.3" y="310.5">IF</text>
<text x="275.9" y="310.5">APPLICABLE</text>
<text x="316.5" y="310.5">)</text>
<text x="223.6" y="336.3">NOTE</text>
<text x="223.6" y="341.6">#</text>
<text x="232.2" y="341.6">MATERIAL:</text>
<text x="243.8" y="336.3">:</text>
<text x="250.2" y="336.3">(English)</text>
<text x="267.6" y="341.6">EN24</text>
<text x="291.8" y="340.7">1</text>
<text x="223.6" y="346.8">#</text>
<text x="232.2" y="346.8">FINISH:</text>
<text x="258.6" y="346.8">I.Z.B.P.</text>
<text x="285.4" y="346.8">(TRIVALENT)</text>
<text x="223.6" y="352.1">#</text>
<text x="232.2" y="352.1">MACHINING:</text>
<text x="404.9" y="352.6">1</text>
<text x="223.6" y="357.3">#</text>
<text x="232.2" y="357.3">WEIGHT(Kg</text>
<text x="270.1" y="357.3">):</text>
<text x="279.3" y="357.3">1.06</text>
<text x="297.6" y="357.3">kg</text>
<text x="23.8" y="365.3">NOTE</text>
<text x="44" y="365.3">:-(English)</text>
<text x="23.8" y="370.5">DEBURR</text>
<text x="52.3" y="370.5">ALL</text>
<text x="67.2" y="370.5">UNSPECIFIED</text>
<text x="111.3" y="370.5">HOLES</text>
<text x="135.5" y="370.5">AND</text>
<text x="152.1" y="370.5">SHARP</text>
<text x="176.5" y="370.5">EDGES.</text>
<text x="223.6" y="367.8">NOTE</text>
<text x="243.8" y="367.8">:-(French)</text>
<text x="223.6" y="373.1">#</text>
<text x="232.2" y="373.1">MATÉRIEL</text>
<text x="265.2" y="373.1">:</text>
<text x="271.7" y="373.1">EN24</text>
<text x="23.8" y="381">NOTE</text>
<text x="44" y="381">:-(French)</text>
<text x="223.6" y="378.3">#</text>
<text x="223.6" y="383.6">#</text>
<text x="232.2" y="378.3">FINITION</text>
<text x="232.2" y="383.6">MACHINES</text>
<text x="261.9" y="378.3">:</text>
<text x="267.6" y="383.6">:</text>
<text x="272.5" y="378.3">I.Z.B.P.</text>
<text x="299.4" y="378.3">(TRIVALENT)</text>
<text x="23.8" y="386.3">ÉBAVUREZ</text>
<text x="59.8" y="386.3">TOUS</text>
<text x="80.1" y="386.3">LES</text>
<text x="95.5" y="386.3">TROUS</text>
<text x="119.8" y="386.3">NON</text>
<text x="137.2" y="386.3">SPÉCIFIÉS</text>
<text x="223.6" y="388.8">#</text>
<text x="232.2" y="388.8">POIDS</text>
<text x="254.6" y="388.8">(Kg):</text>
<text x="274.8" y="388.8">1.06</text>
<text x="293.1" y="388.8">kg</text>
<text x="28" y="391.5">ET</text>
<text x="39.4" y="391.5">LES</text>
<text x="54.8" y="391.5">BORDS</text>
<text x="79.4" y="391.5">TRANCHANTS.</text>
</g>
<text font-size="5.6" x="470.5" y="365.5">WIPRO PARI GROUP</text>
<g font-size="5.4">
<text x="159.8" y="104.6" transform="rotate(-60 159.8 104.6)">O 6 H7</text>
<text x="379" y="102.7" transform="rotate(-90 379 102.7)">O 50 g6 -0.025</text>
<text x="270" y="135.3" transform="rotate(-90 270 135.3)">O6</text>
<text x="243.9" y="140" transform="rotate(-90 243.9 140)">O 100</text>
<text x="258.7" y="143" transform="rotate(-90 258.7 143)">O 65 g6</text>
<text x="339.8" y="138" transform="rotate(-90 339.8 138)">O 20</text>
<text x="369.4" y="138" transform="rotate(-90 369.4 138)">O 49</text>
<text x="363.3" y="145.9" transform="rotate(-90 363.3 145.9)">O 36</text>
<text x="155.9" y="158.4" transform="rotate(26 155.9 158.4)">O6.6</text>
<text x="366.2" y="170.1">a</text>
<text x="348.9" y="185.7" transform="rotate(-90 348.9 185.7)">O 32 H7</text>
<text x="355" y="185.7" transform="rotate(-90 355 185.7)">a</text>
<text x="312.2" y="189.1">i</text>
<text x="255.9" y="197.4">n</text>
</g>
<g font-size="4.9">
<text x="30" y="6.9">1</text>
<text x="76.7" y="6.9">2</text>
<text x="127" y="6.9">3</text>
<text x="176.5" y="6.9">4</text>
<text x="226.7" y="6.9">5</text>
<text x="275.4" y="6.9">6</text>
<text x="326.4" y="6.9">7</text>
<text x="375" y="6.9">8</text>
<text x="425.8" y="6.9">9</text>
<text x="473.9" y="7.3">10</text>
<text x="524.3" y="6.9">11</text>
<text x="570.2" y="6.9">12</text>
<text x="13.6" y="35.1">H</text>
<text x="587.6" y="35.1">H</text>
<text x="13.2" y="87.5">G</text>
<text x="587.2" y="87.5">G</text>
<text x="13.2" y="137">F</text>
<text x="587.2" y="137">F</text>
<text x="13.2" y="187.6">E</text>
<text x="587.2" y="187.6">E</text>
<text x="13.2" y="237">D</text>
<text x="587.2" y="237">D</text>
<text x="13.4" y="287.1">C</text>
<text x="587.4" y="287.1">C</text>
<text x="13.4" y="336.2">B</text>
<text x="587.4" y="336.2">B</text>
<text x="13.4" y="389.3">A</text>
<text x="587.4" y="389.3">A</text>
<text x="30" y="416.9">1</text>
<text x="76.7" y="416.9">2</text>
<text x="127" y="416.9">3</text>
<text x="176.5" y="416.9">4</text>
<text x="226.7" y="416.9">5</text>
<text x="275.4" y="416.9">6</text>
<text x="326.4" y="416.9">7</text>
<text x="375" y="416.9">8</text>
<text x="425.8" y="416.9">9</text>
<text x="473.9" y="417.3">10</text>
<text x="524.3" y="416.9">11</text>
<text x="570.2" y="416.9">12</text>
</g>
<g font-size="4.2">
<text x="423.7" y="14.3">NOTE : STANDARD FASTENER TORQUE AS PER STD-DES-01-00</text>
<text x="553.8" y="14">FR-DES-006-00</text>
<text x="21.1" y="404.3">NOTE FOR WIPRO PARI DESIGN -REF. ONLY</text>
<text x="45.7" y="408.8">WEAR DETAILS : NA</text>
</g>
<g font-size="4">
<text x="181.8" y="133.1">2</text>
<text x="165" y="142.8">2</text>
<text x="405.2" y="347.3">2</text>
</g>
<g font-size="3.9">
<text x="400" y="357.1">REVISION</text>
<text x="455.9" y="357.1">DESCRIPTION</text>
<text x="526.4" y="357.1">DATE</text>
<text x="540" y="357.1">DRN.BY</text>
<text x="357.8" y="383.3">RESERVED</text>
<text x="382.3" y="383.3">SPACE</text>
<text x="357.8" y="388.9">FOR</text>
<text x="357.8" y="394.5">CONTROLLED</text>
<text x="387.8" y="394.5">COPY</text>
<text x="357.8" y="400">STAMP</text>
</g>
<text font-size="3.6" x="485.9" y="376.1">FIXATION NOSE</text>
<text font-size="3.5" x="402.4" y="373.3">www.wipropari.com</text>
<g font-size="3.1">
<text x="565.1" y="353.5">LIMITS</text>
<text x="562" y="371.7">DRAWING TYPE</text>
<text x="437" y="372.3">DESCRIPTION</text>
<text x="436.5" y="380.8">SURFACE AREA</text>
<text x="453.3" y="380.8">SURFACE TREATMENT</text>
<text x="489.7" y="380.8">MACHINING</text>
<text x="509.5" y="380.8">DESIGN UNIT</text>
<text x="530.6" y="380.8">DESIGN UNIT CD.</text>
<text x="558" y="380.6">TEAM NO.</text>
<text x="570.3" y="380.7">SHEET SIZE</text>
<text x="575.6" y="386.1">A2</text>
<text x="436.4" y="391.1">REFERENCE DWG.</text>
<text x="437.8" y="395.5">DRN.BY</text>
<text x="451.4" y="395.4">CHKD.BY</text>
<text x="466.6" y="395.5">APPD.BY</text>
<text x="486.7" y="395.4">MATERIAL</text>
<text x="488.9" y="390.9">PART CLASS.</text>
<text x="515.6" y="390.9">HEAT TREATMENT</text>
<text x="519.6" y="395.9">DRG./PART CODE</text>
<text x="558.9" y="395.5">REV.</text>
<text x="571.4" y="395.6">SCALE</text>
<text x="484.3" y="404.2">NET WEIGHT-Kg</text>
<text x="571.4" y="404.7">SHEET</text>
</g>
<text font-size="3" x="579.5" y="230.1">°</text>
<g font-size="2.8">
<text x="289.3" y="350.1">3.2 ( 0.8 )</text>
<text x="560.4" y="357.7">Gen Tol.: IS 2102</text>
<text x="399.1" y="376.6">1.ALL DIMENSIONS ARE</text>
<text x="283.6" y="381.7">3.2 ( 0.8 )</text>
<text x="399" y="382.7">2.DO NOT SCALE</text>
<text x="399" y="388.7">3.IF IN DOUBT ,</text>
<text x="399" y="395.4">LOCATION :</text>
<text x="420.5" y="396">PUNE</text>
<text x="404.2" y="402">ALL RIGHTS OF REPRODUCTION &amp;</text>
<text x="437" y="401.2">03006128</text>
<text x="451.3" y="401.2">03004785</text>
<text x="466.3" y="401.2">03002882</text>
<text x="404.7" y="405.4">DISTRIBUTION ARE RESERVED</text>
</g>
<g font-size="2.7">
<text x="564.6" y="376.2">MACHINING</text>
<text x="399.9" y="379.7">IN mm</text>
<text x="399.7" y="385.7">DRAWING.</text>
<text x="436.9" y="385.4">45.22 in^2</text>
<text x="471.4" y="385.5">#</text>
<text x="498.9" y="385">#</text>
<text x="513.6" y="385.3">WPES</text>
<text x="537.3" y="385.1">0300</text>
<text x="559.7" y="385.1">PL-02</text>
<text x="399.7" y="391.8">ASK TEAM MEMBER</text>
<text x="508.7" y="391.2">B</text>
<text x="493.4" y="399.5">#</text>
<text x="572.8" y="399.7">1 : 1</text>
<text x="400.1" y="402.5">C</text>
<text x="436.6" y="408.7">01/07/2024</text>
<text x="450.9" y="408.8">01/07/2024</text>
<text x="466" y="408.9">01/07/2024</text>
<text x="489.6" y="408.5">1.06 kg</text>
<text x="571.4" y="408.7">1 OF 1</text>
</g>
<g font-size="2.5">
<text x="554.9" y="218.3">DEBURR AND REMOVE SHARP</text>
<text x="555.2" y="221">EDGES UNLESS SHARP EDGE</text>
<text x="556.1" y="227.1">UNSP.RADII</text>
<text x="556.8" y="223.8">REQUIREMENT SPECIFIED</text>
<text x="571.4" y="226.9">UNSP.CHF.</text>
<text x="559.2" y="229.9">0.5 R</text>
<text x="572.3" y="230.1">0.5 X 45</text>
<text x="559.8" y="238">UP TO 10</text>
<text x="576.1" y="238.1">±1.5°</text>
<text x="558.5" y="242.2">10 UP TO 50</text>
<text x="575.5" y="242.3">±0°50'</text>
<text x="557.4" y="250.7">120 UP TO 400</text>
<text x="557.9" y="246.5">50 UP TO 120</text>
<text x="575.5" y="250.7">±0°15'</text>
<text x="575.5" y="246.5">±0°25'</text>
<text x="558.7" y="259.4">0.5 UP TO 3</text>
<text x="559.5" y="263.7">3 UP TO 6</text>
<text x="576.6" y="263.6">±0.2</text>
<text x="576.6" y="259.4">±0.1</text>
<text x="559" y="267.9">6 UP TO 30</text>
<text x="576.6" y="267.9">±0.5</text>
<text x="557.8" y="272.2">30 UP TO 120</text>
<text x="576.6" y="272.2">±0.8</text>
<text x="556.9" y="280.7">315 UP TO 1000</text>
<text x="557.3" y="276.4">120 UP TO 315</text>
<text x="576.6" y="276.4">±1.2</text>
<text x="577.7" y="280.7">±2</text>
<text x="556.4" y="284.9">1000 UP TO 2000</text>
<text x="577.6" y="284.9">±3</text>
<text x="558.9" y="289.2">OVER 2000</text>
<text x="577.7" y="289.3">±4</text>
<text x="560" y="297.9">UP TO 10</text>
<text x="577.1" y="297.9">±1°</text>
<text x="558.5" y="302.1">10 UP TO 50</text>
<text x="575.5" y="302.1">±0°30'</text>
<text x="557.4" y="310.6">120 UP TO 400</text>
<text x="558.2" y="306.3">50 UP TO 120</text>
<text x="575.5" y="310.6">±0°10'</text>
<text x="575.5" y="306.4">±0°20'</text>
<text x="558.8" y="319.2">0.5 UP TO 3</text>
<text x="559.4" y="323.4">3 UP TO 6</text>
<text x="576.6" y="319.2">±0.1</text>
<text x="576.6" y="323.5">±0.1</text>
<text x="558.9" y="327.7">6 UP TO 30</text>
<text x="576.7" y="327.7">±0.2</text>
<text x="557.8" y="332">30 UP TO 120</text>
<text x="576.6" y="332">±0.3</text>
<text x="556.8" y="340.5">315 UP TO 1000</text>
<text x="557.3" y="336.3">120 UP TO 315</text>
<text x="576.6" y="336.3">±0.5</text>
<text x="576.6" y="340.5">±0.8</text>
<text x="415.2" y="346.4">MISSING DIMENTION ADDED</text>
<text x="524.3" y="346.5">01/07/2024</text>
<text x="540.6" y="346.4">03006128</text>
<text x="556.2" y="344.7">1000 UP TO 2000</text>
<text x="576.6" y="344.7">±1.2</text>
<text x="415.2" y="351.5">NOTE CHANGED</text>
<text x="524.1" y="351.3">30.05.2024</text>
<text x="540.6" y="351.4">03007272</text>
<text x="558.9" y="349">OVER 2000</text>
<text x="577.6" y="349">±2</text>
</g>
<g font-size="2.4">
<text x="7.7" y="382.7" transform="rotate(-90 7.7 382.7)">Uploading\2022-23\P23Y5\P23Y5B091114.dft</text>
<text x="7.7" y="409.8" transform="rotate(-90 7.7 409.8)">\\srv01043\ExDM</text>
</g>
<g font-size="2.1">
<text x="558.5" y="232.4">UNSPECIFIED TOL.(FAB)</text>
<text x="559.5" y="234.7">FOR ANGULAR IN mm.</text>
<text x="558.6" y="253.9">UNSPECIFIED TOL.(FAB)</text>
<text x="560.7" y="256.3">FOR LINEAR IN mm.</text>
<text x="558.7" y="292.3">UNSPECIFIED TOL.(M/C)</text>
<text x="559.6" y="294.7">FOR ANGULAR IN mm.</text>
<text x="558.7" y="313.7">UNSPECIFIED TOL.(M/C)</text>
<text x="560.6" y="316.1">FOR LINEAR IN mm.</text>
</g>
</svg>
